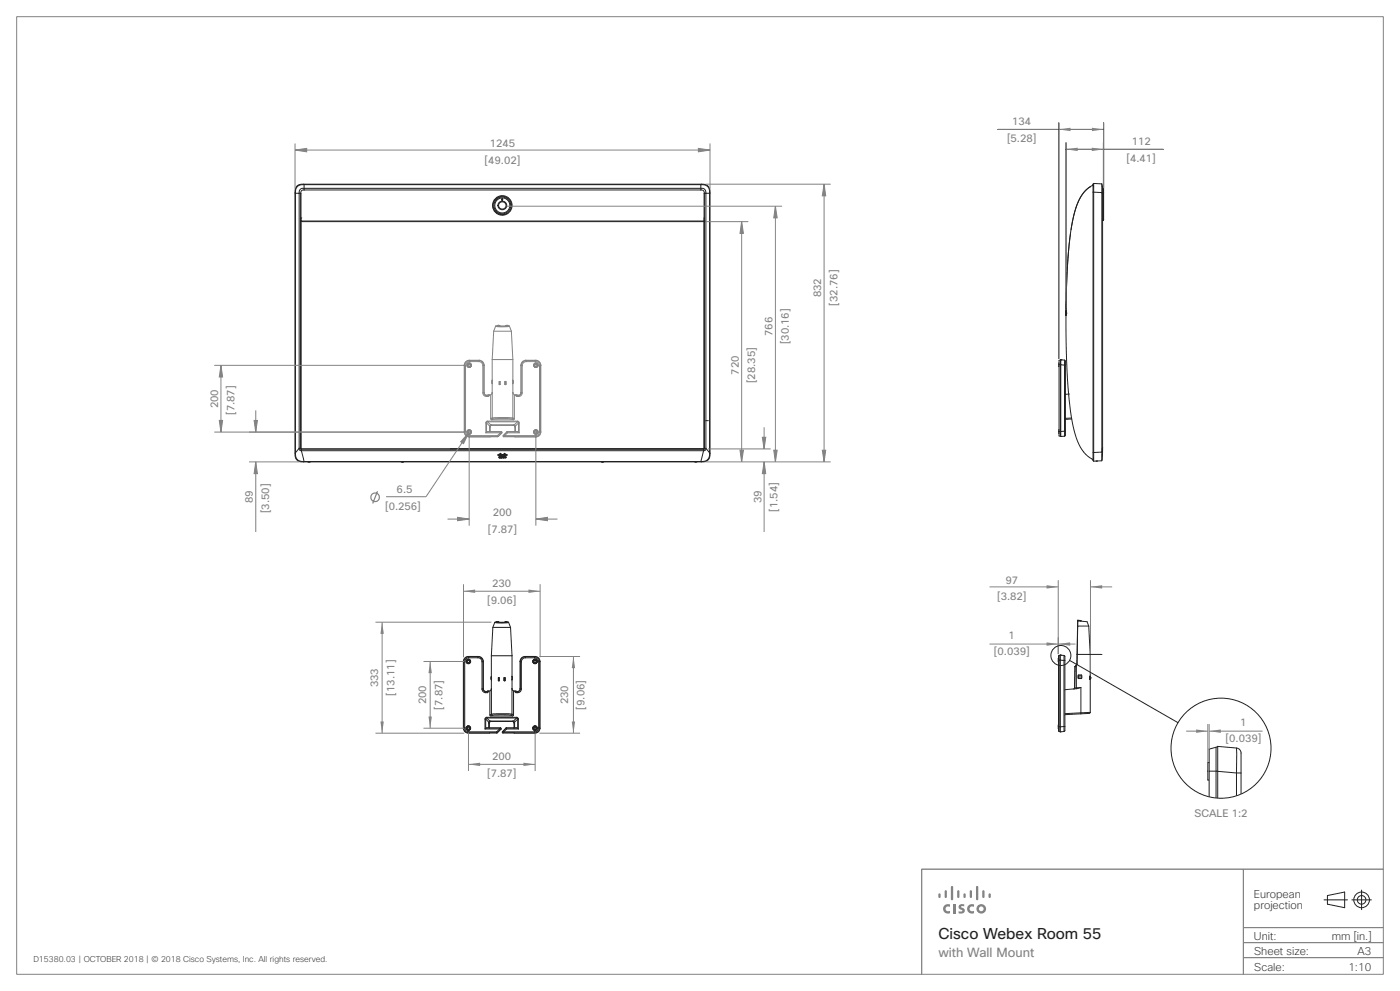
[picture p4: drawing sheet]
<svg xmlns="http://www.w3.org/2000/svg" width="420mm" height="297mm" viewBox="0 0 420 297" stroke-linecap="round" stroke-linejoin="round" font-family="sans-serif">
<path d="M373 278h42M373 260.6v31.4M415 260.5h-138.5v31.5M373 287h42M373 282.5h42" fill="none" stroke="#848484" stroke-width=".3"/>
<path d="M373 278h42M373 260.6v31.4M415 260.5h-138.5v31.5M373 287h42M373 282.5h42" fill="none" stroke="#808285" stroke-width=".3"/>
<g fill="none" stroke="#231f20" stroke-width=".3">
<path d="M397.2 269.7h7M398.2 268.4l5.2-1.1v4.7l-5.2-1zM405.5 269.7h5.9M408.5 266.8v5.8"/>
<circle cx="408.5" cy="269.7" r="1.29"/>
<circle cx="408.5" cy="269.7" r="2.35"/>
</g>
<g fill="#808285">
<path d="M286 271h.6v2.7h-.6z"/>
<path d="M290.4 271.5l.7-.5h.8l.3 .1v.7a.8 .8 0 0 0-1.1 0 .8 .8 0 0 0 0 1.1 .8 .8 0 0 0 1.1 .1v.7a1.47 1.47 0 0 1-1.7-.4 1.47 1.47 0 0 1-.1-1.8z"/>
<path d="M283.2 271.5l.7-.5h.8l.3 .1v.7a.8 .8 0 0 0-1.1 0 .8 .8 0 0 0 0 1.1 .8 .8 0 0 0 1.1 .1v.7a1.47 1.47 0 0 1-1.7-.4 1.47 1.47 0 0 1-.1-1.8z"/>
<path d="M287.8 271.2l.8-.2 .7 .1v.5h-.8l-.1 .3a1 1 0 0 1 1 1.2 1 1 0 0 1-1.4 .7l-.4-.1v-.6l.9 .1 .2-.3-.1-.2a.97 .97 0 0 1-.8-1.5z"/>
<path d="M281.5 267.9l.3-.2 .3 .2-.1 1.2-.5-.1z"/>
<path d="M283.6 266.8h.3l.2 .3v1.7l-.4 .3-.3-.3z"/>
<path d="M285.3 265.7l.5-.2 .1 .3v3.7l-.3 .3-.3-.3z"/>
<path d="M287.2 267l.3-.2 .3 .3v1.7l-.3 .3-.4-.3z"/>
<path d="M289.1 267.9l.3-.2 .3 .2-.2 1.2-.4-.1z"/>
<path d="M291.1 266.8h.3l.2 .3v1.7l-.3 .3-.4-.3z"/>
<path d="M293 265.5h.3l.2 .3v3.7l-.4 .3-.3-.3v-3.7z"/>
<path d="M294.8 266.8h.4l.2 .3v1.7l-.4 .3-.3-.3z"/>
<path d="M296.7 267.8h.4l.1 .3v.9l-.3 .1-.3-.3z"/>
<path d="M293.7 272.4a.72 .72 0 0 0 1.4 0 .72 .72 0 0 0-1.4 0zM293 272.4a1.44 1.44 0 0 1 2.8 0 1.44 1.44 0 0 1-2.8 0z"/>
</g>
<g fill="none" stroke="#808285" stroke-width=".3">
<path d="M5 5h410v287h-410zM299.3 38.8h31.8M317.6 36.8v70.7M331.1 36.8v19.6M88.5 45l3.5-.5v1zM88.5 45h124.5M88.5 43v13.5M209.5 44.5l3.5 .5-3.5 .5zM211.7 55.2h37.5M213 43v13.5M247.2 55.2l.5 3.5h-1zM247.2 55.2v83.2"/>
<path d="M319.8 42.8v49.8M319.8 44.8h29.2M152 61.8h82.6M211.8 66.4h12.7M222.5 66.4l.5 3.5h-1zM222.5 66.4v72M232.6 61.8l.5 3.5h-1zM232.6 61.8v76.6M148.1 99.3h5.3M148.1 99.3l-.4 8.5M148.7 97.8l-.6 1.5M148.8 97.7h.6"/>
<path d="M148.8 97.7l1.9 .3 2-.3M148.8 97.7h.1M149.4 97.6h.1M149.4 97.6v.1M149.4 97.7v.1M149.4 97.8h.1M149.4 97.6v.2M149.4 97.5v.1M149.4 97.5h.1M149.4 97.5l.1 .1M149.5 97.8h.1M149.5 97.6h-.1"/>
<path d="M149.5 97.6h.1M149.5 97.6v.2M149.5 97.5l.1 .1M149.5 97.5h.1M149.5 97.5v.1M149.6 97.7h.1M149.6 97.6h.1M149.6 97.6v.1M149.6 97.7l-.1 .1M149.6 97.6h-.1M149.7 97.7h.1M149.8 97.7h.1"/>
<path d="M149.8 97.7v.1M149.8 97.7l.1 .1M149.8 97.8h.1M149.9 97.8h.1M149.9 97.8h1.7M151.6 97.8h.1M151.7 97.8h-.1M151.7 97.7l-.1 .1M151.7 97.7v.1M151.7 97.7h.1M151.8 97.7h.2M151.8 97.7h-.1"/>
<path d="M151.8 97.7h.1M152 97.6h.1M152 97.6v.1M152 97.7v.1M152 97.8h.1M152 97.5v.1M152 97.5h.1M152.1 97.6h-.1M152.1 97.8h.1M152.1 97.6h.1M152.1 97.6v.2M152.1 97.5l.1 .1"/>
<path d="M152.1 97.5v.1M152.1 97.5h.1M152.2 97.7h.5M152.2 97.7l-.1 .1M152.2 97.6h.1M152.2 97.6v.1M152.2 97.6h-.1M152.7 97.7h.1M152.8 97.8l.6 1.5M153.4 99.3l.5 8.5M64.3 109.5h75.2M66.3 109.5l.5 3.5h-1z"/>
<path d="M66.3 109.5v20M139.3 109.5l.1 .1M139.4 109.6v19.8M139.4 109.6h.3M139.7 109.6v19.8M140.8 108h3M140.8 108a1.49 1.49 0 0 0-1.5 1.5v20M140.8 108l.1 .1M140.9 108.4h2.8M140.9 108.4a1.19 1.19 0 0 0-1.2 1.2M140.9 108.1a1.49 1.49 0 0 0-1.5 1.5M140.9 108.1v.3"/>
<path d="M140.9 108.1h2.8M143.7 108.4a1.19 1.19 0 0 1 1.1 1.2M143.7 108.1a1.5 1.5 0 0 1 1.4 1.5M143.7 108.1v.3M143.8 108l-.1 .1M143.8 108a1.49 1.49 0 0 1 1.4 1.5v8.2M144.8 117.7l.3 .7 .8 .4M144.8 109.6v8.1M144.8 109.6h.3M144.8 117.7h.3M145.1 117.7a.8 .8 0 0 0 .8 .8M145.1 109.6v8.1"/>
<path d="M145.2 117.7h-.1M145.2 117.7a.8 .8 0 0 0 .8 .8h-.1M145.2 109.5l-.1 .1M145.9 118.8h.5M145.9 118.5v.3M146.4 118.4l.1 .1M146.4 118.4v.1M146.4 118.5v.3M146.5 118.4h-.1M146.5 118.4v.1M146.5 118.5h-.1M146.8 118.3l-.3 .1"/>
<path d="M146.8 118.3v.2M146.8 118.5h-.9M146.8 118.3h.4M146.8 118.5l-.4 .3M147.2 118.3v7.2M147.7 117.7h-.1M147.7 113.9h.1M147.7 107.8v6.1M147.7 115v10.3M147.7 107.8h6.2M147.7 115h.1M147.7 117.7l-.5 .6"/>
<path d="M147.7 117.7h.1M147.7 113.9v1.1M147.7 113.9l-.2 .6 .2 .5M149.7 115.1l.1 .2M149.8 114.3l-.1 .1M149.8 114.3v1M149.8 115.3h.2M150 114.3v1M150 114.3h-.2M151.5 114.4v.8M151.5 115.2v.1M151.5 114.3v.1"/>
<path d="M151.5 114.3v1M151.5 114.3h.2M151.7 114.3v1M151.7 114.3l.1 .1M151.7 115.3h-.2M151.8 114.4v.8M151.8 115.2l-.1 .1M153.8 113.9v1.1M153.8 115h.1M153.8 113.9l.2 .6-.2 .5M153.9 113.9h.1M153.8 117.7h.1"/>
<path d="M153.8 117.7l.5 .6M153.9 107.8v6.1M153.9 115l-.1 10.3M153.9 117.7h.1M154.3 118.3h.4M154.3 118.3v7.2M154.7 118.5l.4 .3M154.7 118.5h.9M154.7 118.3v.2M154.7 118.3l.3 .1M155 118.4h.1M155 118.5h.1"/>
<path d="M155 118.4v.1M155.1 118.5v.3M155.1 118.8h.5M155.1 118.4v.1M155.1 118.4l-.1 .1M155.6 118.5v.3M156.3 117.7h.1M156.3 109.5v8.2M156.3 109.5l.1 .1M156.3 117.7a.8 .8 0 0 1-.8 .8h.1M156.3 109.5a1.49 1.49 0 0 1 1.5-1.5h3a1.49 1.49 0 0 1 1.4 1.5M156.4 109.6v8.1"/>
<path d="M156.4 109.6h.3M156.4 117.7h.3M156.4 117.7a.8 .8 0 0 1-.8 .8M156.7 109.6v8.1M156.7 117.7l-.2 .7-.9 .4M157.8 108l.1 .1M157.9 108.4a1.19 1.19 0 0 0-1.2 1.2M157.9 108.1a1.49 1.49 0 0 0-1.5 1.5M157.9 108.1h2.8M157.9 108.1v.3M157.9 108.4h2.8M160.7 108.4a1.19 1.19 0 0 1 1.2 1.2"/>
<path d="M160.7 108.1a1.5 1.5 0 0 1 1.5 1.5M160.7 108.1v.3M160.8 108l-.1 .1M161.9 109.6v19.8M161.9 109.6h.3M162.2 109.6v19.8M162.2 109.5v.1M162.2 109.5v20M64.3 129.5h75.2M65.8 126h1l-.5 3.5zM74.7 138.4h15.2M76.2 126h1l-.5 3.5z"/>
<path d="M76.7 138.4l.5 3.6h-1zM76.7 123v6.5M76.7 138.4v21M139.3 129.5a1.49 1.49 0 0 0 1.5 1.5M139.4 129.4l-.1 .1M139.4 129.4a1.49 1.49 0 0 0 1.5 1.5M139.4 129.4h.3M139.7 129.4a1.19 1.19 0 0 0 1.2 1.2M140.6 129.7l-1.5 3.3-.9-.6zM140.6 129.7l-12.8 19.2h-12M140.8 130.8v26.7M140.9 130.6h8.4"/>
<path d="M140.9 130.6v.3M140.9 130.9l-.1 .1M140.9 130.9h8.4M145.8 129.7h4.3M145.8 126.8v2.9M145.8 126.8h.2M146 126.8l.9 .9M146 126.8v2.7M146 129.5l-.2 .2M146.2 129.4l-.2 .1M146.3 126.2l-.3 .1-.2 .5M146.3 126.4l-.3 .4"/>
<path d="M146.3 126.2h8.9M146.3 126.2v.2M146.3 126.4l1 1M146.3 126.4h8.9M146.9 127.9v1.5M146.9 129.4h-.7M146.9 127.9h.1M146.9 127.7v.2M146.9 127.7l.1 .1M147 129.3l-.1 .1M147 127.9v1.4M147 127.9v.1"/>
<path d="M147 129.3h.1M147 129.3l.1 .1M147 127.8v.1M147.1 130.9l-6.3 .1M147.2 125.5l.3 .3M147.3 127.4l-.4 .3M147.3 127.4v.1M147.3 127.5l-.3 .3M147.5 127.4h6.5M147.5 127.3l-.2 .1M147.5 127.4l-.2 .1M147.5 127.3h6.5"/>
<path d="M147.5 127.3v.1M147.5 127.4v.1M147.5 125.8h6.5M147.5 127.5l-.5 .5M147.5 127.5h6.5M147.7 125.3l-.5 .2M147.7 125.3l.3 .3M147.7 125.3h6.1M148 125.6l-.5 .2M148 125.6h5.5M149.3 130.6v.3M149.3 130.6l.2 .2"/>
<path d="M149.3 130.9h.1M149.5 130.8l-.2 .1M149.5 130.8h.1M150.1 129.7l-.8 .9M150.1 129.7l.4 .1M150.4 129.4l-.3 .3M150.4 129.4l.1 .4M150.4 129.4h-4.2M150.4 129.4h.1M150.5 129.7v.1M150.5 129.7l-1 1.1M151 130.5l.1 .4"/>
<path d="M151 130.5l.4 .1M151 130.5h.1M151 130.5l.2 .4M151.2 130.9h-.1M151.4 130.6h9.3M151.4 130.6l-.2 .3M152.1 129.5l-1.1 1M152.1 129.5h.1M152.1 129.5l.1 .2M152.2 129.4h3.1M152.2 129.4h.1M152.2 129.4v.3"/>
<path d="M152.2 129.4l-.1 .1M152.2 129.7h3.6M152.2 129.7l-.8 .9M153.5 125.6l.5 .2M153.8 125.3l.5 .2M153.8 125.3l-.3 .3M154 127.5h.2M154 127.4l.2 .1M154 127.4v.1M154 127.3v.1M154 127.3l.3 .1M154.2 127.5l.3 .3"/>
<path d="M154.3 127.4l-.1 .1M154.3 127.4l.3 .3M154.3 125.5l-.3 .3M154.5 127.8v.2M154.5 127.8v.1M154.5 129.3l-.1 .1M154.5 129.3h.1M154.5 127.9h.1M154.5 129.3l.1 .1M154.5 127.9v1.4M154.5 127.9v.1M154.6 127.7l-.1 .1"/>
<path d="M154.6 127.7v.2M154.6 127.9v1.5M154.6 129.4h.7M155.2 126.2l.3 .1 .3 .5M155.2 126.2v.2M155.2 126.4l-.9 1M155.2 126.4l.4 .4M155.3 129.4l.3 .1M155.6 126.8v2.7M155.6 126.8l-1 .9M155.6 126.8h.2M155.6 129.5l.2 .2"/>
<path d="M155.8 126.8v2.9M160.7 130.6v.3M160.7 130.9h-9.6M160.7 130.9l.1 .1M160.8 130.8v26.7M161.9 129.4h.3M161.9 129.4a1.19 1.19 0 0 1-1.2 1.2M162.2 129.4v.1M162.2 129.4a1.5 1.5 0 0 1-1.5 1.5M162.2 129.5h.1M162.2 129.5a1.49 1.49 0 0 1-1.4 1.5l-6.4-.1M211.7 138.4h37.5"/>
<path d="M212.4 134.5h18.8M222 134.9h1l-.5 3.5zM228.7 131.1h1l-.5 3.4zM229.2 138.4l.5 3.6h-1zM229.2 128.1v6.4M229.2 138.4v21M232.1 134.9h1l-.5 3.5zM246.7 134.9h1l-.5 3.5zM134.3 155.6h6.5M137.3 155l3.5 .6-3.5 .5zM160.8 155.6h6.4M160.8 155.6l3.5-.6v1.1z"/>
<path d="M139 177.2h23M139 175.1v21.9M162 175.1v21.9M296.9 175.9h20.6M317.5 173.9v22.1M327.1 173.9v28M327.1 175.9h6.5M112.6 186.5h34.8M114.6 186.5v33.2M127 198.2h12.3M129 198.2v20M161.8 196.8h12.2"/>
<path d="M172 196.8v22.9M296.9 193h20.6M317.6 193h5M317.6 191v4.2M112.6 219.7h26.7M127 218.2h12.3M140.5 219.5v11.6M160.5 219.5v11.6M161.8 219.7h12.2M140.5 229.1h20"/>
<circle cx="140.8" cy="109.5" r=".65"/>
<circle cx="140.8" cy="109.5" r=".59"/>
<circle cx="140.8" cy="109.5" r=".64"/>
<circle cx="140.8" cy="109.5" r=".35"/>
<circle cx="140.8" cy="109.5" r=".36"/>
<circle cx="140.8" cy="109.5" r=".7"/>
<circle cx="160.8" cy="109.5" r=".59"/>
<circle cx="160.8" cy="109.5" r=".65"/>
<circle cx="160.8" cy="109.5" r=".64"/>
<circle cx="160.8" cy="109.5" r=".35"/>
<circle cx="160.8" cy="109.5" r=".7"/>
<circle cx="160.8" cy="109.5" r=".36"/>
<circle cx="140.8" cy="129.5" r=".64"/>
<circle cx="140.8" cy="129.5" r=".65"/>
<circle cx="140.8" cy="129.5" r=".59"/>
<circle cx="140.8" cy="129.5" r=".35"/>
<circle cx="140.8" cy="129.5" r=".7"/>
<circle cx="140.8" cy="129.5" r=".36"/>
<circle cx="160.8" cy="129.5" r=".64"/>
<circle cx="160.8" cy="129.5" r=".59"/>
<circle cx="160.8" cy="129.5" r=".7"/>
<circle cx="160.8" cy="129.5" r=".65"/>
<circle cx="160.8" cy="129.5" r=".35"/>
<circle cx="160.8" cy="129.5" r=".36"/>
</g>
<g fill="none" stroke="#231f20" stroke-width=".3">
<path d="M88.5 57.8v78M88.5 57.8l.1 .1M88.6 57.9h1.1M88.6 57.9v77.8M89.7 57.9h.5M89.7 57.9v76.5M90.2 57.9v76.7M91.1 55.2a2.17 2.17 0 0 0-2.6 2.6M91.1 55.2h119.3M91.1 55.2l.1 .1M91.2 56.9a.81 .81 0 0 0-1 1M91.2 56.4a1.21 1.21 0 0 0-1.5 1.5"/>
<path d="M91.2 55.3v1.1M91.2 56.4v.5M91.2 55.3a2.16 2.16 0 0 0-2.6 2.6M91.2 56.9h119.1M91.2 56.4h119.1M91.2 55.3h119.1M150.6 59.7h.1M150.6 59.9h.1M150.6 59.7h.2M150.6 59.7v.2M150.6 59.9h.2M150.8 59.9h.1"/>
<path d="M150.8 59.7v.2M150.8 59.7h.1M210.3 55.3a2.16 2.16 0 0 1 2.6 2.6M210.3 55.3v1.1M210.3 56.9a.85 .85 0 0 1 1 1M210.3 56.4v.5M210.3 56.4a1.24 1.24 0 0 1 1.5 1.5M210.4 55.2l-.1 .1M210.4 55.2a2.17 2.17 0 0 1 2.6 2.6M211.3 57.9h.5M211.3 57.9v76.7M211.8 57.9h1.1"/>
<path d="M211.8 57.9v76.5M212.9 57.9v77.8M213 57.8l-.1 .1M213 57.8v78M327.2 56h-.3a14.9 14.9 0 0 0-5.1 9.9l-.5 3M327.9 55.5h.1M327.9 55.5l-.3 .1M327.9 55.5l-2.4 1.7a23.4 23.4 0 0 0-4.3 12.2l-.9 9.2-.5 11.7M327.9 57.6h.2M327.9 57.6v78M328 55.5h.1M328 55.3v.8"/>
<path d="M328.1 55l-.2 .2v2.4M328.1 55v2.6M328.1 55l2.4 .1M328.1 57.6v78M328.1 57.6l2.4 .1M330.5 55.1v2.6M330.5 55.1l.3 1.1v78M330.5 57.7v77.8M330.5 57.7h.4M330.8 56.6h.1M330.9 56.6v1.1M330.9 57.7h.1"/>
<path d="M330.9 57.7v8.4M330.9 56.6l.2 .2v.9M331 56.6v1.1M331 57.7h.1M331 57.7v8.3M90.2 65.3h.1M90.2 66.3h.1M90.2 66.2v.1M90.3 66.2h120.8M90.4 66.4h120.8M211.2 65.3h.1M211.2 66.2v.1"/>
<path d="M211.2 66.3h.1M321.2 69.9l-.9 9.5-.5 12.3M330.8 65.8h.2M330.8 66.1h.1M331 66l-.1 .1M331 65.8h.1M331.1 65.8l-.1 .2M319.8 94.6l.1 11.3 .5 10 .9 8.4 1.3 6.2a10.3 10.3 0 0 0 4.8 7l.5 .2M319.8 94.5v.1M319.8 94.1v.4M319.8 94.1v.1M319.8 94.2v.3"/>
<path d="M319.8 93.8v.8M319.8 93.8v.4M319.8 93.7v.4M319.8 93.8v.8zM319.8 93.4h.1M319.8 93.5v.3M319.8 93.2v.3M319.8 93.2h.1M319.8 93.1v.8M319.8 93.5v.7M319.8 93.8h.1M319.8 93.1v.7z"/>
<path d="M319.8 92.4v.8M319.8 92.4v.1zM319.8 92v1.5M319.8 92v.2zM319.8 91.7v.3M319.8 91.2v.8M319.8 91v.2zM319.8 91.5v.2zM319.8 90.5v1.9M319.8 90.4v.1zM317.7 108.8v1M317.7 109.3l1.7 .1"/>
<path d="M317.7 109.3v20M318.1 107.9v22.9M318.2 107.8h.1M318.2 107.9l-.5 .1v1.3M318.2 107.8v23M318.2 107.8l1.2 .1M319.4 107.9v1.5M319.4 109.4v19.8M319.4 107.9l.2 .3v22.2l-.2 .3M319.4 109.4h.2M320.8 118.1l-1.2 .1M88.5 135.8a2.16 2.16 0 0 0 2.6 2.6"/>
<path d="M88.6 135.7a2.2 2.2 0 0 0 2.6 2.6M88.6 135.7l-.1 .1M89.7 134.4h.5M89.7 134.4l.3 .6 .4 .1M89.7 134.4l-1.1 1.3M90.2 134.4h.1M90.2 134.6h.2v.5M90.2 134.5h121M90.4 135.1l.8 3.2M90.4 135.1h120.7M91.1 138.4h119.3M91.2 138.3l-.1 .1"/>
<path d="M91.2 138.3h119.1M92.4 138.4h.7zM120.4 138.4h.7zM149.4 136.3l.1 .2zM149.7 136.9l.3-.1-.2 .2 .2 .3-.3-.1zM149.7 136.1l.1 .4zM150 135.9l.1 .7zM150.2 136.8l.1 .5zM150.4 136.1l.1 .4zM150.6 136.9h.1M150.6 137.1h.1M150.6 136.9l.1-.1h-.2l.1 .3"/>
<path d="M150.6 137l.1 .2-.2 .1 .1-.2M150.7 136.2l.1 .3zM150.9 136.9l.3-.1-.2 .2 .2 .3-.2-.1zM151 136.1l.1 .4zM151.3 135.9l.1 .7zM151.7 136.1l.1 .4zM152 136.3l.1 .2zM180.4 138.4h.7zM208.4 138.4h.7zM210.3 138.3l.1 .1M211.1 135.1l-.8 3.2M211.2 134.5l.1 .1"/>
<path d="M211.3 134.6h-.2v.5M211.3 134.4h.5M211.7 126.1h.8M211.8 134.4l1.1 1.3M211.8 134.4l-.2 .6-.5 .1M212.9 135.7l.1 .1M212.9 135.7a2.17 2.17 0 0 1-2.6 2.6M213 135.8a2.16 2.16 0 0 1-2.6 2.6M317.7 129.3v1.4l.4 .1M317.7 128.8v1M318.1 130.8h.1M318.2 130.8h.1"/>
<path d="M319.4 129.2l-1.7 .1M319.4 129.2v1.5M319.4 130.7l-1.2 .1M319.4 129.2h.2M321.5 125.3l-1.9 .1M321.5 125.6l-1.9 .1M327.9 137.7h.1M327.9 135.6v2.4l.2 .2M327.9 135.6h.2M328 137.1v.8M328.1 135.6v2.6M329.2 138.1l-.4 .1"/>
<path d="M330.5 135.5l-2.4 .1M330.5 135.5v2.6M330.5 138.1l-2.4 .1M330.8 134.2l-.3 3.9M330.8 134.2l-.3 1.3M139 198.2v20M139 198.2l.1 .1M139.1 198.3v19.8M139.1 198.3h.3M139.4 198.3v19.8M140.5 196.7h3M140.5 196.7a1.49 1.49 0 0 0-1.5 1.5"/>
<path d="M140.5 196.7l.1 .1M140.6 197.1h2.8M140.6 197.1a1.19 1.19 0 0 0-1.2 1.2M140.6 196.8a1.5 1.5 0 0 0-1.5 1.5M140.6 196.8v.3M140.6 196.8h2.8M143.4 197.1a1.19 1.19 0 0 1 1.2 1.2M143.4 196.8a1.49 1.49 0 0 1 1.5 1.5M143.4 196.8v.3M143.5 196.7l-.1 .1M143.5 196.7a1.49 1.49 0 0 1 1.5 1.5M144.6 198.3v8.2"/>
<path d="M144.6 198.3h.3M144.9 198.3v8.2M145 198.2v8.2M145 198.2l-.1 .1M147.4 196.5v6.2M147.4 196.5h6.2M147.9 188l-.5 8.5M147.9 188h5.3M148.4 186.5l-.5 1.5M148.5 186.5h.6M148.5 186.5l2 .2 2-.2M148.5 186.5h.1"/>
<path d="M149.1 186.3h.1M149.1 186.3v.2M149.1 186.5l.1 .1M149.1 186.3l.1 .1M149.2 186.4h.1M149.2 186.6h.1M149.2 186.3h.1M149.2 186.3h-.1M149.2 186.3v.1M149.2 186.4v.2M149.3 186.3l-.1 .1M149.3 186.3h.1"/>
<path d="M149.3 186.4v.2M149.3 186.6h-.1M149.3 186.5v.1M149.3 186.5h.2M149.3 186.3v.2M149.3 186.3v.1M149.5 186.5h.1M149.5 186.5h.2M149.6 186.5h.1M149.7 186.5h.1M149.7 186.5h1.6M151.3 186.5h.1"/>
<path d="M151.4 186.5h-.1M151.5 186.5h.1M151.5 186.5h-.1M151.5 186.5l.3 .1M151.7 186.3h.1M151.7 186.3l.1 .1M151.8 186.6h.1M151.8 186.3h-.1M151.8 186.3v.3M151.8 186.3v.1M151.8 186.3h.1M151.8 186.4h.1"/>
<path d="M151.8 186.4v.2M151.9 186.3h.1M151.9 186.3l-.1 .1M151.9 186.3l-.1 .3M151.9 186.5h.6M152.5 186.5h.1M152.6 186.5l.6 1.5M153.2 188l.4 8.5M153.6 196.5v6.2M156 198.2v8.2M156 198.2l.1 .1M156.1 198.3v8.2"/>
<path d="M156.1 198.3h.3M156.4 198.3v8.2M157.5 196.7h3M157.5 196.7a1.49 1.49 0 0 0-1.5 1.5M157.5 196.7l.1 .1M157.6 197.1h2.8M157.6 197.1a1.19 1.19 0 0 0-1.2 1.2M157.6 196.8a1.5 1.5 0 0 0-1.5 1.5M157.6 196.8h2.8M157.6 196.8v.3M160.4 197.1a1.19 1.19 0 0 1 1.2 1.2M160.4 196.8a1.49 1.49 0 0 1 1.5 1.5"/>
<path d="M160.4 196.8v.3M160.5 196.7l-.1 .1M160.5 196.7a1.49 1.49 0 0 1 1.5 1.5M161.6 198.3v19.8M161.6 198.3h.3M161.9 198.3v19.8M162 198.2v20M162 198.2l-.1 .1M317.6 197.3v1.1M317.6 197.8l1.6 .1M317.6 197.8v20M318 196.4v22.9"/>
<path d="M318.1 196.3h.1M318.1 196.4l-.5 .1v1.3M318.1 196.3v23M318.1 196.3l1.1 .1M319.2 196.4v1.5M319.2 197.9v19.8M319.2 196.4l.3 .3v22.2l-.3 .3M319.2 197.9h.3M322.5 199.8l-.1 6.4M322.5 199.8h.1M322.9 199.3h.1M322.9 199.3v6.9"/>
<path d="M323.1 199.1h.1M323.1 199.1l-.6 .7M323.1 199.1l-.2 .2M323.2 196.1h-.1M323.2 196.1h.1M323.2 196.1h3.9M323.3 187.6l-.2 11.5M323.3 186.1v1.5M323.3 186.1h.1M323.3 185.9l.1 .2M323.3 185.9h.1M323.3 187.6h.1"/>
<path d="M323.3 187.6h3.3M323.3 187.6l-.1 8.5M323.4 185.9h.1M323.4 185.9l.8 .1M323.4 186.1l2.7 .2 .5 1.3M323.4 186.1h-.1M324.2 186h.1M324.2 186v.2M324.3 186v.2M326.6 187.6l.5 8.5M327.1 196.1v6.7M139 218.2a1.49 1.49 0 0 0 1.5 1.5"/>
<path d="M139.1 218.1l-.1 .1M139.1 218.1a1.49 1.49 0 0 0 1.5 1.5M139.1 218.1h.3M139.4 218.1a1.19 1.19 0 0 0 1.2 1.2M140.6 219.3h8.4M140.6 219.3v.3M140.6 219.6l-.1 .1M140.6 219.6h8.5M144.6 206.5l.2 .6 .9 .5M144.6 206.5h.3M144.9 206.5a.8 .8 0 0 0 .8 .8M145 206.4l-.1 .1"/>
<path d="M145 206.4a.8 .8 0 0 0 .8 .8M145.5 218.5h4.4M145.5 215.5v3M145.5 215.5h.2M145.7 207.6h.5M145.7 207.3h.5M145.7 207.3v.3M145.7 215.5l1 1M145.7 215.5v2.8M145.7 218.3l-.2 .2M145.8 207.2l-.1 .1M145.8 207.2h.3"/>
<path d="M145.9 218.2l-.2 .1M146 215.2h9M146 215l-.4 .2-.1 .3M146 215.2l-.3 .3M146 215h9M146 215v.2M146 215.2l1 .9M146.1 207.2l.1 .1M146.1 207.2h.1M146.2 207.3v.3M146.2 207.2h.3M146.2 207.1l-.1 .1"/>
<path d="M146.2 207.2v.1M146.2 207.1v.1M146.5 207.1h-.3M146.5 207.1v.1M146.5 207.1h.5M146.5 207.2l-.3 .4M146.6 216.7v1.4M146.6 218.1l-.7 .1M146.6 216.7h.1M146.7 216.5l-.1 .2M146.7 216.5l.1 .1M146.7 216.7h.1"/>
<path d="M146.7 218.1h-.1M146.7 216.7v1.4M146.8 218.1l.1 .1M146.8 216.7v1.4M146.8 218.1h-.1M146.8 216.6l-.1 .1M146.9 219.6l-6.4 .1M147 214.3l.3 .3M147 207.1v7.2M147 216.1l-.3 .4M147 216.1l.1 .1M147.1 216.2l-.3 .4"/>
<path d="M147.2 216.2h6.6M147.2 216.1h-.2M147.2 216.2h-.1M147.2 216.1h6.6M147.2 216.1v.1M147.2 216.2h.1M147.3 214.6h6.5M147.3 216.2l-.5 .5M147.4 206.5h.1M147.4 202.7l-.1 .5 .1 .6M147.4 203.8v2.7M147.4 203.8h.1"/>
<path d="M147.4 214h6.2M147.4 214l.3 .3M147.4 206.4l-.4 .7M147.4 206.4v.1M147.4 206.4v7.6M147.4 214l-.4 .3M147.4 202.7h.1M147.4 202.7v1.1M147.7 214.3l-.4 .3M147.7 214.3h5.6M149 219.3l.1 .3M149 219.3l.2 .3"/>
<path d="M149.1 219.6h.1M149.2 219.6h.1M149.2 219.6h-.1M149.6 203.1v.9M149.6 204h.1M149.7 203.1v.9M149.7 203.1h-.1M149.9 218.5l-.9 .8M149.9 218.5h.4M150.1 218.2l-.2 .3M150.1 218.2l.2 .3M150.1 218.2h-4.2"/>
<path d="M150.1 218.2h.1M150.3 218.5l-1.1 1.1M150.3 218.5h.1M150.8 219.3h-.1M150.8 219.3l.1 .3M150.8 219.3h.3M150.9 219.6h.1M151.1 219.3h9.3M151.1 219.3l-.2 .3M151.2 203.2v.8M151.2 204h.1M151.3 203.1l-.1 .1"/>
<path d="M151.3 203.1v.9M151.3 203.1h.2M151.5 203.1v.9M151.5 203.1v.1M151.5 204h-.2M151.5 203.2v.7M151.5 203.9v.1M151.8 218.2l-1.1 1.1M151.8 218.2h.1M151.8 218.2l.2 .3M151.9 218.2h3.2M151.9 218.2h.1"/>
<path d="M152 218.2v.3M152 218.2h-.2M152 218.5l-.9 .8M152 218.5h3.5M153.3 214.3l.5 .3M153.6 202.7v1.1M153.6 203.8h.1M153.6 202.7l.1 .5-.1 .6M153.6 202.7h.1M153.6 214l.5 .3M153.6 214l-.3 .3M153.6 206.5l.5 .6"/>
<path d="M153.6 203.8v10.2M153.6 206.5h.1M153.8 216.2l.5 .5M153.8 216.2h.1M153.8 216.1v.1M153.8 216.1h.2M153.9 216.2l.4 .4M154 216.1l-.1 .1M154 216.1l.3 .4M154.1 214.3l-.3 .3M154.1 207.1v7.2M154.1 207.1h.4"/>
<path d="M154.2 219.6l6.3 .1M154.3 216.6v.1M154.3 218.1l-.1 .1M154.3 218.1h.1M154.3 216.7v1.4M154.3 216.7h.1M154.3 216.5v.1M154.3 216.5l.1 .2M154.4 218.1l.7 .1M154.4 216.7v1.4M154.5 207.1h.3M154.5 207.2l.3 .4"/>
<path d="M154.5 207.2h.3M154.5 207.1v.1M154.8 207.1l.1 .1M154.8 207.2v.1M154.8 207.1v.5M154.8 207.6h.5M154.8 207.3h.5M154.9 207.2h.1M154.9 207.2h-.1M154.9 207.2h.3M154.9 207.2l-.1 .1M155 215v.2"/>
<path d="M155 215h.3l.2 .5M155 215.2l.3 .3M155 215.2l-1 .9M155.1 218.2l.2 .1M155.2 207.2l.1 .1M155.3 215.5h.2M155.3 218.3l.2 .2M155.3 215.5v2.8M155.3 215.5l-1 1M155.3 207.3v.3M155.5 215.5v3M156 206.4l.1 .1"/>
<path d="M156 206.4a.8 .8 0 0 1-.8 .8M156.1 206.5h.3M156.1 206.5a.8 .8 0 0 1-.8 .8M156.4 206.5l-.4 .9-.7 .2M160.4 219.3v.3M160.4 219.6h-9.5M160.4 219.6l.1 .1M161.6 218.1h.3M161.6 218.1a1.19 1.19 0 0 1-1.2 1.2M161.9 218.1l.1 .1M161.9 218.1a1.5 1.5 0 0 1-1.5 1.5M162 218.2a1.49 1.49 0 0 1-1.5 1.5"/>
<path d="M317.6 217.8v1.4l.4 .1M317.6 217.3v1.1M317.6 217.8h.5M318 219.3h.1M318.1 219.3h.1M319.2 217.7l-1.1 .1M319.2 217.7v1.5M319.2 219.2l-1.1 .1M319.2 217.7h.3M322.4 206.2h.1M322.4 206.2l-.3 .3 .3-.3M322.9 206.2h-.5"/>
<path d="M322.9 206.2v.2M323.6 202.3l-.2 .5 .2 .6M323.6 202.3v1.1M323.6 202.3h.4M324 203.4h-.4M324 202.3v1.1M324 203.4h.4M324.3 213.6l-4.8 .3M324.3 213.6v.3M324.3 206l-1.3 .4-3.5 .3M324.3 206v7.6M324.3 206l-1.4 .2"/>
<path d="M324.4 202.3h-.4M324.4 202.3l.2 .5-.2 .6M324.4 202.3v1.1M326.9 202.8v.7M326.9 203.5v.1M326.9 202.7v.1M326.9 202.7l.2 .5-.2 .4M326.9 203.6h.1M327 202.7l.1 .5-.1 .4M327 202.7h-.1M327 202.7l.1 .5M327.1 213.5l-2.8 .1"/>
<path d="M327.1 203.5v10M327.1 213.5l-.3 .3-7.3 .4M327.1 203.2h.1M327.1 203.2l-.1 .4"/>
<circle cx="150.7" cy="61.6" r="1.3"/>
<circle cx="150.7" cy="61.6" r="2.25"/>
<circle cx="150.7" cy="61.6" r="2.75"/>
<circle cx="150.7" cy="61.6" r="2.52"/>
<circle cx="150.7" cy="61.6" r="2.93"/>
<circle cx="150.7" cy="61.6" r="1.1"/>
<circle cx="151.6" cy="137" r=".13"/>
<circle cx="151.6" cy="137" r=".24"/>
<circle cx="140.5" cy="198.2" r=".65"/>
<circle cx="140.5" cy="198.2" r=".64"/>
<circle cx="140.5" cy="198.2" r=".35"/>
<circle cx="140.5" cy="198.2" r=".59"/>
<circle cx="140.5" cy="198.2" r=".36"/>
<circle cx="140.5" cy="198.2" r=".7"/>
<circle cx="160.5" cy="198.2" r=".65"/>
<circle cx="160.5" cy="198.2" r=".35"/>
<circle cx="160.5" cy="198.2" r=".64"/>
<circle cx="160.5" cy="198.2" r=".36"/>
<circle cx="160.5" cy="198.2" r=".59"/>
<circle cx="160.5" cy="198.2" r=".7"/>
<circle cx="140.5" cy="218.2" r=".65"/>
<circle cx="140.5" cy="218.2" r=".35"/>
<circle cx="140.5" cy="218.2" r=".64"/>
<circle cx="140.5" cy="218.2" r=".7"/>
<circle cx="140.5" cy="218.2" r=".59"/>
<circle cx="140.5" cy="218.2" r=".36"/>
<circle cx="160.5" cy="218.2" r=".35"/>
<circle cx="160.5" cy="218.2" r=".65"/>
<circle cx="160.5" cy="218.2" r=".64"/>
<circle cx="160.5" cy="218.2" r=".36"/>
<circle cx="160.5" cy="218.2" r=".59"/>
<circle cx="160.5" cy="218.2" r=".7"/>
</g>
<path d="M299.3 38.8h31.8M317.6 36.8v70.7M331.1 36.8v19.6M319.8 42.8v49.8M319.8 44.8h29.2" fill="none" stroke="#000" stroke-width=".3"/>
<g fill="#808285">
<path d="M140.6 129.7l-1.5 3.3-.9-.6z"/>
<path d="M160.8 155.6l3.5-.6v1.1z"/>
<path d="M137.3 155l3.5 .6-3.5 .5z"/>
<path d="M76.7 138.4l.5 3.6h-1z"/>
<path d="M76.2 126h1l-.5 3.5z"/>
<path d="M65.8 126h1l-.5 3.5z"/>
<path d="M66.3 109.5l.5 3.5h-1z"/>
<path d="M232.1 134.9h1l-.5 3.5z"/>
<path d="M232.6 61.8l.5 3.5h-1z"/>
<path d="M209.5 44.5l3.5 .5-3.5 .5z"/>
<path d="M88.5 45l3.5-.5v1z"/>
<path d="M246.7 134.9h1l-.5 3.5z"/>
<path d="M247.2 55.2l.5 3.5h-1z"/>
<path d="M222.5 66.4l.5 3.5h-1z"/>
<path d="M222 134.9h1l-.5 3.5z"/>
<path d="M229.2 138.4l.5 3.6h-1z"/>
<path d="M228.7 131.1h1l-.5 3.4z"/>
<path d="M129 198.2l.6 3.5h-1.1z"/>
<path d="M128.5 214.7h1.1l-.6 3.5z"/>
<path d="M114.1 216.2h1l-.5 3.5z"/>
<path d="M114.6 186.5l.5 3.5h-1z"/>
<path d="M140.5 229.1l3.5-.5v1z"/>
<path d="M157 228.6l3.5 .5-3.5 .5z"/>
<path d="M172 196.8l.5 3.5h-1z"/>
<path d="M171.5 216.2h1l-.5 3.5z"/>
<path d="M158.5 176.7l3.5 .5-3.5 .5z"/>
<path d="M139 177.2l3.5-.5v1z"/>
<path d="M319.8 44.8l3.5-.5v1z"/>
<path d="M327.5 44.3l3.5 .5-3.5 .5z"/>
<path d="M327.6 38.3l3.5 .5-3.5 .5z"/>
<path d="M317.6 38.8l3.5-.5v1z"/>
<path d="M327.1 175.9l3.5-.5v1z"/>
<path d="M314 175.4l3.5 .5-3.5 .5z"/>
<path d="M314 192.5l3.5 .5-3.5 .5z"/>
<path d="M317.6 193l3.5-.5v1z"/>
</g>
<g fill="none" stroke="#808080" stroke-width=".35">
<path d="M113.3 147.2l-1.5 3.7"/>
<circle cx="112.5" cy="149" r="1.29"/>
</g>
<g fill="none" stroke="#231f20" stroke-width=".3">
<path d="M326.7 196.1h3.9M362.7 228.5h-.4v5.3h.4M362.7 231.1l8.2 .6M362.7 231.1v7.7M364.8 223.9v15.2M365.3 223.8l-2.6 .7v6.6M370.9 224.2a1.5 1.5 0 0 1 1.4 1.5v12.3M370.9 231.7h1.4M370.9 224.2v7.5M370.9 231.7v6.8M370.9 224.2l-5.6-.5v15.5"/>
<circle cx="318.3" cy="196.5" r="3"/>
<circle cx="366.3" cy="224.2" r="15"/>
</g>
<path d="M355.8 219.1h6.5M362.3 217v11.5M362.7 217v7.5M362.7 219.1h16.1" fill="none" stroke="#808285" stroke-width=".3"/>
<g fill="#808285">
<path d="M358.8 218.6l3.5 .5-3.5 .5z"/>
<path d="M362.7 219.1l3.5-.5v1z"/>
</g>
<path d="M320.9 197.9l32.5 18.7" fill="none" stroke="#231f20" stroke-width=".3"/>
<text font-size="4.6" fill="#231f20" x="281.5" y="281.4">Cisco Webex Room 55</text>
<text font-size="3.9" fill="#808285" x="281.5" y="286.8">with Wall Mount</text>
<g font-size="3.3" fill="#231f20">
<text x="376.2" y="269.1">European</text>
<text x="376.2" y="272.5">projection</text>
<text x="376.2" y="281.8">Unit:</text>
<text x="399.6" y="281.8">mm [in.]</text>
<text x="376.3" y="286.3">Sheet size:</text>
<text x="407.2" y="286.3">A3</text>
<text x="376.3" y="291">Scale:</text>
<text x="404.5" y="291">1:10</text>
</g>
<g font-size="3.2" fill="#808080">
<text x="303.7" y="37.6">134</text>
<text x="146.9" y="44.1">1245</text>
<text x="302.1" y="42.5">[5.28]</text>
<text x="339.5" y="43.6">112</text>
<text x="145.4" y="49">[49.02]</text>
<text x="337.9" y="48.4">[4.41]</text>
<text x="246.4" y="89.1" transform="rotate(-90 246.4 89.1)">832</text>
<text x="251.3" y="91.6" transform="rotate(-90 251.3 91.6)">[32.76]</text>
<text x="231.8" y="100.7" transform="rotate(-90 231.8 100.7)">766</text>
<text x="236.7" y="103.2" transform="rotate(-90 236.7 103.2)">[30.16]</text>
<text x="221.7" y="112.3" transform="rotate(-90 221.7 112.3)">720</text>
<text x="226.5" y="114.8" transform="rotate(-90 226.5 114.8)">[28.35]</text>
<text x="65.5" y="122.4" transform="rotate(-90 65.5 122.4)">200</text>
<text x="70.3" y="124.4" transform="rotate(-90 70.3 124.4)">[7.87]</text>
<text x="119" y="147.9">6.5</text>
<text x="75.9" y="150.8" transform="rotate(-90 75.9 150.8)">89</text>
<text x="80.8" y="153.8" transform="rotate(-90 80.8 153.8)">[3.50]</text>
<text x="115.5" y="152.7">[0.256]</text>
<text x="147.9" y="154.7">200</text>
<text x="228.4" y="150.8" transform="rotate(-90 228.4 150.8)">39</text>
<text x="233.3" y="153.3" transform="rotate(-90 233.3 153.3)">[1.54]</text>
<text x="146.3" y="159.6">[7.87]</text>
<text x="147.7" y="176">230</text>
<text x="299.1" y="179.7">[3.82]</text>
<text x="301.6" y="174.9">97</text>
<text x="146.1" y="180.9">[9.06]</text>
<text x="302.6" y="191.5">1</text>
<text x="298.2" y="196.3">[0.039]</text>
<text x="113.4" y="206" transform="rotate(-90 113.4 206)">333</text>
<text x="118.3" y="208.5" transform="rotate(-90 118.3 208.5)">[13.11]</text>
<text x="127.9" y="211.1" transform="rotate(-90 127.9 211.1)">200</text>
<text x="132.7" y="212.7" transform="rotate(-90 132.7 212.7)">[7.87]</text>
<text x="170.5" y="211.1" transform="rotate(-90 170.5 211.1)">230</text>
<text x="175.4" y="212.7" transform="rotate(-90 175.4 212.7)">[9.06]</text>
<text x="372.1" y="217.6">1</text>
<text x="147.7" y="227.9">200</text>
<text x="367.7" y="222.5">[0.039]</text>
<text x="146.1" y="232.8">[7.87]</text>
<text x="358.3" y="244.8">SCALE 1:2</text>
</g>
<text font-size="2.5" fill="#231f20" x="10" y="288.3">D15380.03 | OCTOBER 2018 | © 2018 Cisco Systems, Inc. All rights reserved.</text>
</svg>
